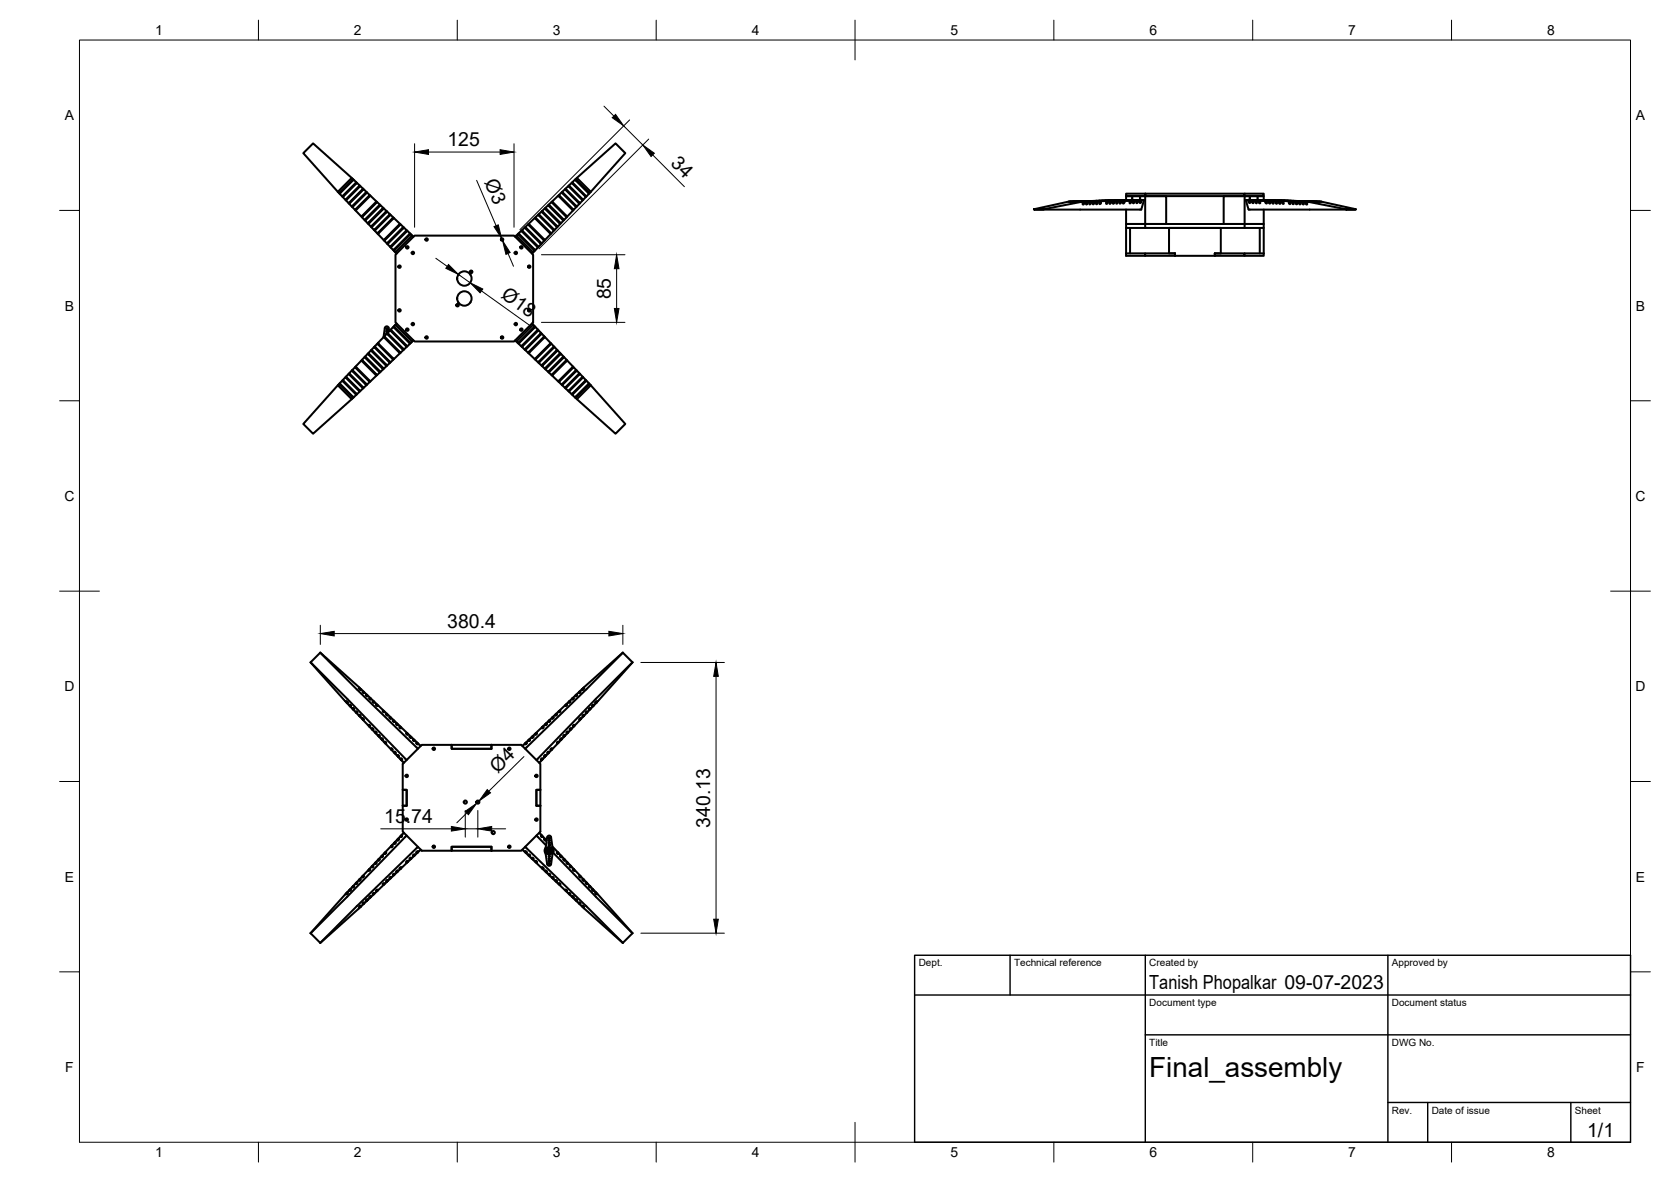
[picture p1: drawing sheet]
<svg xmlns="http://www.w3.org/2000/svg" width="420mm" height="297mm" viewBox="0 0 420 297" stroke-linecap="round" stroke-linejoin="round" font-family="sans-serif">
<!-- layer: Visible -->
<g fill="none" stroke="#000" stroke-width=".51">
<path d="M85.4 48.7l3.5-3.5 .7 .6-3.6 3.6zM85.4 48.3l.2 .2M86.2 49.5l3.5-3.5 .7 .6-3.6 3.6zM86.2 49.2l.2 .1M87 50l.2 .2M87.8 51.2l3.6-3.6 .7 .6-3.6 3.7zM87.8 50.8l.2 .2M88.4 44.7l.4 .3-3.6 3.5-.3-.3zM88.4 44.7l-9.7-8.7-2.4 2.5 8.6 9.7M88.6 45.2l.1 .2M88.6 52.1l3.7-3.7 .7 .6-3.7 3.7zM88.6 51.7l.2 .2"/>
<path d="M89.4 46l.2 .2M89.4 52.9l3.7-3.7 1.6 1.4-3.8 3.8zM89.5 52.5l.1 .2M90.2 46.8l.2 .2M90.6 46.8l.7 .6-3.6 3.7-.7-.7zM91 54.6l3.8-3.8 .7 .6-3.8 3.9zM91.1 54.2l.1 .2M91.1 47.6l.1 .2M91.9 55.1l.1 .1M91.9 48.4l.2 .2M92.7 55.9l.1 .2M92.8 49.2l.1 .2"/>
<path d="M93.5 56.8l.1 .1M94.2 58l4-4 .7 .6-4 4.1zM94.3 57.6l.1 .1M94.5 50.8l.1 .2M95 58.8l4-4 1.6 1.4-4.1 4.1zM95.1 58.4l.1 .2M95.3 51.6l.2 .2M95.7 51.6l.7 .6-3.9 3.9-.7-.7zM96.1 52.4l.2 .2M96.5 52.4l.7 .6-3.9 4-.7-.7zM97 53.2l.2 .2M97.3 53.2l.7 .6-3.9 4-.7-.7z"/>
<path d="M97.8 54l.2 .2M98.7 54.8l.1 .2M100.4 56.5l.1 .1M101.2 57.3l.2 .1M102 58.1l.2 .1M102.9 58.9l.2 .1M103.7 59.2l.2 .3M129.8 59.2l-.3 .3M130.4 58.7l.7-.7 4.2 4.2-.7 .7zM130.6 58.9l-.2 .1M131.2 57.9l.7-.7 4.2 4.1-.7 .7zM131.4 58.1l-.1 .1"/>
<path d="M132.1 57.1l.7-.7 4.1 4.1-.7 .7zM132.3 57.3l-.2 .1M132.9 56.2l1.6-1.4 4 4-1.5 1.5zM133.1 56.5l-.1 .1M134.6 54.6l.7-.6 4 4-.7 .7zM134.8 54.8l-.1 .2M135.4 53.8l.7-.6 4 3.9-.7 .7zM135.7 54l-.2 .2M136.3 53l.7-.6 3.9 3.9-.7 .7zM136.5 53.2l-.2 .2M137.1 52.2l.7-.6 3.9 3.8-.7 .7zM137.4 52.4l-.2 .2"/>
<path d="M138 51.4l.7-.6 3.8 3.8-.7 .7zM138.2 51.6l-.2 .2M138.4 58.4l-.1 .2M138.8 50.6l1.6-1.4 3.7 3.7-1.5 1.5zM139 50.8l-.1 .2M139.2 57.6l-.1 .1M140 56.8l-.1 .1M140.5 49l.7-.6 3.7 3.7-.7 .6zM140.7 49.2l-.1 .2M140.8 55.9l-.1 .2M141.4 48.2l.6-.6 3.7 3.6-.7 .7zM141.6 48.4l-.2 .2"/>
<path d="M141.6 55.1l-.1 .1M142.2 47.4l.7-.6 3.6 3.6-.7 .7zM142.4 47.6l-.2 .2M142.4 54.2l-.1 .2M143 46.6l.7-.6 3.6 3.5-.7 .7zM143.3 46.8l-.2 .2M143.9 45.8l.7-.6 3.5 3.5-.7 .7zM144 52.5l-.1 .2M144.1 46l-.2 .2M144.7 45l.4-.3 3.4 3.5-.2 .3zM144.8 51.7l-.1 .2M144.9 45.2l-.1 .2"/>
<path d="M145.1 44.7l9.7-8.7 2.4 2.5-8.7 9.7M145.6 50.8l-.1 .2M146.5 50l-.2 .2M147.3 49.2l-.2 .1M148.1 48.3l-.2 .2M268.6 50.7l-8.6 1.9 2.4 .1-2.4-.1M272.1 50.7l-9.7 1.9M272.5 50.7h-3.9M273.3 50.6l-.7 .1M274.2 50.6h-.7M275 50.6h-.7M275.8 50.6h-.7"/>
<path d="M276.7 50.6h-.7M277.1 50.4h4v.5l-.4 .2 .2-.7-4.6 .1h3.9v.5l-.2 .2-.2-.2 .3-.5h-4.6h3.9l-.1 .5-.2 .2-.1-.2 .2-.5h-4.5h3.8v.5l-.3 .3-.1-.3 .3-.5-5.3 .1h3.7v.5l-.3 .2-.1-.3 .3-.4h-4.4h3.7l-.1 .5-.2 .2-.1-.2 .2-.5h-4.3h3.6v.5l-.3 .2-.1-.2 .3-.5h-4.3h3.6v.5l-.3 .3-.1-.3 .3-.5h-4.3h3.6l-.1 .6-.3 .2 .2-.8-4.2 .1h3.5v.5l-.3 .2 .2-.7h-3.9M277.1 50.4h.1M277.9 50.4h4v.5l-.4 .2 .2-.7h-4.6M277.9 50.4h.1M278.4 50.5l-1.6 .1M279.2 50.5h-.7M280.1 50.5h-.7M280.3 50.3h4.1v.5l-.2 .3-.2-.1 .3-.6h-5.6h4v.6l-.3 .1-.1-.2 .3-.5h-4.7M280.3 50.3v.1M280.9 50.4l-.7 .1M281.1 50.3h4.2v.4l-.3 .4-.1-.3 .2-.5h-4.8"/>
<path d="M281.1 50.3h.1M281.7 50.4h-.6M281.9 50.3h4.2v.5l-.2 .2h-.2l.3-.7h-4.9M281.9 50.3h.1M282.6 50.4h-.7M282.7 50.3h4.3v.5l-.2 .2-.2-.1 .2-.6h-4.9M282.7 50.3h.4M282.7 50.3h.1M283.1 50.3h4.3h-.4M283.1 57.3v7h4.9v-.6M283.1 57.3h4.9M284.1 57.3v6.4"/>
<path d="M284.3 50.4h-1.6M284.4 50.3h.7M284.6 49.6v.4M285.3 50.3h.7M286.1 50.3h.7M286.6 49.6l.1 .2-.1 .2M287.4 50.3h.3l-.7 2.4h-24.6M288 56.3h24.9v1h-24.9zM288 56.3h-4.9v1M288 49.3h-4.9v1M288 49.3v7h-4.9v-3.6M288 49.3h5.2v7h-5.2"/>
<path d="M288 48.7h24.9v.6h-24.9zM288 48.7h-4.9v.6h4.9M312.9 48.7h4.9v.6h-10.1v7h10.1v1h-4.9M313.5 50.3h-.3l.7 2.4h24.6M313.9 50.3h-.4h4.3M314.1 50.3h.7M314.3 49.6l-.1 .2 .1 .2M314.9 50.3h.7M315.8 50.3h.7M316.3 49.6v.4M316.6 50.4h1.6M316.8 57.3v6.4"/>
<path d="M317.8 50.3v-1h-4.9v7h4.9v-3.6M317.8 57.3v6.4M317.8 50.3h.4h-4.3v.5l.2 .2 .2-.1-.2-.6h4.9M318.3 50.4h.7M319 50.3h-4.2v.5l.2 .2h.2l-.3-.7h4.9h-4.2l.1 .6 .2 .2 .1-.3-.2-.5h4.8h-4.1v.5l.2 .3 .2-.2-.3-.5h5.6h-4v.6l.3 .1 .1-.2-.3-.5h4.7h-4v.5l.3 .3 .1-.3-.2-.5h4.6h-4l.1 .6 .3 .2 .1-.3-.3-.5 4.6 .1h-3.9v.5l.3 .2 .1-.2-.3-.5h4.6h-3.9l.1 .5 .3 .2v-.2l-.2-.5h4.5h-3.8v.5l.3 .3 .1-.3-.3-.5 5.3 .1h-3.7v.5l.3 .2 .1-.3-.3-.4h4.4h-3.7l.1 .5 .2 .2 .1-.2-.2-.5h4.3h-3.6v.5l.3 .2 .1-.2-.3-.5h4.3h-3.6v.5l.3 .3 .1-.3-.3-.5h4.3h-3.6l.1 .6 .3 .2-.2-.8 4.2 .1h-3.5v.5l.3 .2-.2-.7h3.9M319.2 50.4h.6M320 50.4l.7 .1M320.8 50.5h.7M321.7 50.5h.7M322.5 50.5l1.6 .1M324.2 50.6h.7M325.1 50.6h.7"/>
<path d="M325.9 50.6h.7M326.7 50.6h.7M327.6 50.6l.7 .1M328.4 50.7h3.9M328.8 50.7l9.7 1.9M332.3 50.7l8.6 1.9M338.5 52.6h2.4zM96.6 60.5l4.1-4.1 .7 .7-4.1 4.1zM96.7 60.1l.1 .2M97.4 61.3l4.2-4.1 .7 .7-4.2 4.1zM97.5 61l.1 .1M98.2 62.2l4.2-4.2 .7 .7-4.2 4.2z"/>
<path d="M98.3 61.8l.1 .2M99.1 62.7l.2 .1M99.4 63.4l4.3-4.2-.4-.4-4.3 4.2 .7 .7M99.4 64l4.8-4.8h25l4.8 4.8v17l-4.8 4.8h-25l-4.8-4.8zM114.8 76.8v.1M115.2 76.4l-.4 .1M115.2 75.9l.1 .2M115.2 76.5l-.4 .1M115.3 68.9l-.1 .2M118.2 68.9l.1 .2M118.3 75.9l-.1 .2M118.7 68.1v.1"/>
<path d="M118.7 68.5l-.4 .1M118.7 68.4l-.4 .1M134.1 63.4l-4.3-4.2 .4-.4 4.3 4.2-.7 .7M134.4 62.7l-.2 .1M135.2 61.8l-.2 .2M136 61l-.2 .1M136.8 60.1l-.1 .2M283.1 63.7h12.3M288 64.3h7.4M295.4 63.7h-1.5v-6.4h13.1v6.4h-1.5M295.4 63.7v.6M305.5 63.7h7.4v.6h-7.4z"/>
<path d="M305.5 63.7v.6h-10.1M312.9 63.7h4.9M317.8 63.7v.6h-4.9M84.9 96.8l-8.6 9.7 2.4 2.5 9.7-8.7M85.2 96.5l3.6 3.5-.4 .3-3.5-3.5zM85.6 96.5l-.2 .2M86 95.7l3.6 3.5-.7 .7-3.5-3.6zM86.4 95.7l-.2 .1M86.8 94.8l3.6 3.6-.7 .7-3.5-3.6zM87.2 94.9l-.2 .1M87.7 94l3.6 3.6-.7 .7-3.6-3.6zM88 94l-.2 .2"/>
<path d="M88.5 93.1l3.6 3.7-.7 .7-3.6-3.7zM88.7 99.7l-.1 .1M88.8 93.2l-.2 .1M89.3 92.3l3.7 3.7-.7 .7-3.7-3.7zM89.6 98.9l-.2 .1M89.6 92.3l-.1 .2M90.4 98.1l-.2 .1M90.9 90.6l3.8 3.8-1.6 1.4-3.7-3.7zM91.2 90.6l-.1 .2M91.2 97.3l-.1 .1M91.7 89.8l3.8 3.8-.7 .6-3.8-3.8zM92 89.8l-.1 .1"/>
<path d="M92.1 96.5l-.2 .1M92.5 88.9l3.9 3.9-.7 .6-3.9-3.8zM92.8 88.9l-.1 .2M92.9 95.7l-.1 .1M93.3 88.1l3.9 3.9-.7 .6-3.9-3.9zM93.6 88.1l-.1 .2M94.1 87.2l3.9 4-.7 .6-3.9-3.9zM94.4 87.3l-.1 .1M94.6 94.1l-.1 .1M94.9 86.4l4 4-.7 .6-4-3.9zM95.2 86.4l-.1 .2M95.5 93.2l-.2 .2"/>
<path d="M96.3 92.4l-.2 .2M96.5 84.7l4.1 4.1-1.6 1.4-4-4zM96.8 82.5l-.4 2.2M96.8 84.7l-.1 .2M97.2 91.6l-.2 .2M97.3 83.8l4.1 4.2-.7 .6-4.1-4.1zM97.4 83.9l-.2-.2v.3M97.6 83.9l-.1 .2M97.7 82.5l.2 .8M97.7 82.4a.5 .5 0 0 0-.4-.4 .5 .5 0 0 0-.5 .4M98 90.8l-.2 .2M98.1 83l4.2 4.2-.7 .6-4.2-4.1z"/>
<path d="M98.4 83l-.1 .2M98.8 90l-.1 .2M98.9 82.2l4.2 4.2-.7 .6-4.2-4.2zM99.3 82.2l-.2 .2M99.7 81.3l-.7 .7 4.3 4.2 .4-.4-4.3-4.2M100.5 88.4l-.1 .2M101.4 87.6l-.2 .2M102.2 86.8l-.2 .2M103.1 86l-.2 .2M103.9 85.5l-.2 .3M129.5 85.5l.3 .3M130.4 86.4l4.2-4.2 .7 .6-4.2 4.2z"/>
<path d="M130.4 86l.2 .2M131.2 87.2l4.2-4.2 .7 .7-4.2 4.1zM131.3 86.8l.1 .2M132.1 88l4.1-4.2 .7 .7-4.1 4.1zM132.1 87.6l.2 .2M132.9 88.8l4.1-4.1 1.5 1.5-4 4zM133 88.4l.1 .2M133.8 81.3l.7 .7-4.3 4.2-.4-.4 4.3-4.2M134.2 82.2l.2 .2M134.7 90l.1 .2M135 83l.2 .2M135.4 91.2l4-4 .7 .7-4 3.9z"/>
<path d="M135.5 90.8l.2 .2M135.8 83.9l.2 .2M136.3 92l3.9-3.9 .7 .6-3.9 3.9zM136.3 91.6l.2 .2M136.7 84.7l.1 .2M137.2 92.4l.2 .2M138 93.6l3.8-3.8 .7 .6-3.8 3.8zM138 93.2l.2 .2M138.3 86.4l.1 .2M138.6 86.4l.7 .7-4 3.9-.7-.6zM138.8 94.4l3.8-3.8 1.5 1.5-3.7 3.7zM138.9 94.1l.1 .1"/>
<path d="M139.1 87.3l.1 .1M139.9 88.1l.1 .2M140.5 96l3.7-3.7 .7 .7-3.7 3.7zM140.6 95.7l.1 .1M140.7 88.9l.1 .2M141 88.9l.7 .7-3.9 3.8-.7-.6zM141.4 96.8l3.6-3.7 .7 .7-3.7 3.7zM141.4 96.5l.2 .1M141.5 89.8l.1 .1M142.2 97.3l.2 .1M142.3 90.6l.1 .2M143 98.4l3.6-3.6 .7 .7-3.6 3.6z"/>
<path d="M143.1 98.1l.2 .1M143.9 92.3l.1 .2M143.9 99.2l3.5-3.5 .7 .6-3.5 3.6zM143.9 98.9l.2 .1M144.7 93.2l.1 .1M144.8 99.7l.1 .1M145.5 94l.1 .2M145.8 94l.7 .7-3.6 3.6-.7-.7zM146.3 94.9l.2 .1M147.1 95.7l.2 .1M147.9 96.5l.2 .2M148.5 96.8l8.7 9.7-2.4 2.5-9.7-8.7"/>
<path d="M144.7 100l3.6-3.5 .2 .3-3.4 3.5zM78.1 166.4l9.2 9.2 14.9 15.4M80.5 164l9.2 9.2 15.4 15M80.5 164l-2.4 2.5 9 10M80.5 164l10.1 9M87.2 176.7l.7 .6M87.2 176.3l-.1 .2 .1-.2 .3 .3-.3 .1M87.4 176.5l-.2 .2M88 177.5l.7 .7M88.1 177.2l-.2 .1 .1-.2 .3 .4h-.3M88.2 177.3l-.2 .2M88.8 178.3l.7 .7"/>
<path d="M88.9 178l-.2 .2 .1-.3 .3 .4h-.3M89 178.1l-.2 .2M89.6 179.2l.7 .7M89.7 178.8l-.2 .2 .1-.2 .3 .4h-.3M89.8 179l-.2 .2M90.4 173.2l.2-.2-.3 .1 .4 .3v-.3l-.2 .2M90.5 179.7l-.2 .2 .1-.3 .3 .4h-.3M90.6 179.8l-.2 .2M90.7 173.1l.7 .7M91.2 174l.2-.2-.2 .1 .4 .3v-.3l-.2 .2M91.6 173.9l.7 .7M92.1 174.8l.2-.2h-.3l.3 .4 .1-.3-.2 .2"/>
<path d="M92.4 174.7l.7 .7M92.9 175.6l.2-.2h-.2l.3 .4 .1-.3-.2 .2M93.3 175.5l.7 .7M93.7 176.4l.3-.2h-.3l.3 .4 .1-.3-.2 .2M94.1 176.3l.7 .7M94.6 177.2l.2-.2-.2 .1 .3 .3 .1-.2-.3 .1M95 177.2l1.5 1.4M96.3 178.8l.2-.2-.3 .1 .4 .3v-.2l-.2 .2M96.6 178.8l.7 .6M97.1 179.6l.2-.2-.2 .1 .4 .3v-.2l-.2 .2M97.5 179.6l.7 .6M139.6 179.6l.2 .2"/>
<path d="M139.6 179.6l-.6 .6M139.8 179.4l.3 .1-.2 .2-.2 .1-.1-.2M139.8 179.4l.2 .2M140.5 178.8l.2 .2M140.5 178.8l-.7 .6M140.7 178.6l.2 .1-.2 .3h-.2v-.2M140.7 178.6l.1 .2M142.2 177.2l.2 .1M142.2 177.2l-1.5 1.4M142.3 177h.3l-.2 .3-.2 .1v-.2M142.3 177l.2 .2M143 176.3l.2 .2"/>
<path d="M143 176.3l-.7 .7M143.2 176.2h.2l-.1 .3-.3 .1v-.3M143.2 176.2l.2 .2M143.9 175.5l.2 .2M143.9 175.5l-.7 .7M144 175.4h.3l-.1 .3-.3 .1v-.3M144 175.4l.2 .2M144.7 174.7l.2 .2M144.7 174.7l-.7 .7M144.9 174.6h.2l-.1 .3-.3 .1v-.3M144.9 174.6l.2 .2M145.6 173.9l.2 .2"/>
<path d="M145.6 173.9l-.7 .7M145.7 173.8h.3l-.1 .3-.3 .1v-.3M145.7 173.8l.2 .2M146.4 173.1l.2 .2M146.4 173.1l-.7 .7M146.5 179.8l.2 .2M146.6 173h.2l-.2 .3-.2 .1v-.3M146.6 173l.1 .2M146.7 179.7l.2 .2M146.9 179.9l-.1-.3-.2 .2-.1 .2h.2M147.3 179l.2 .2M147.5 178.8l.2 .2"/>
<path d="M147.5 179.2l-.6 .7M147.7 179l-.1-.2-.2 .1-.1 .3h.2M148.1 178.1l.2 .2M148.3 178l.2 .2M148.3 178.3l-.6 .7M148.5 178.2l-.1-.3-.2 .1-.1 .3h.2M148.9 177.3l.2 .2M149.1 177.2l.2 .1M149.1 177.5l-.6 .7M149.3 177.3l-.1-.2-.2 .1-.1 .3h.2M149.7 176.5l.2 .2M149.9 176.3l.2 .2"/>
<path d="M149.9 176.7l-.6 .6M150.1 176.5l-.1-.3-.3 .3v.1l.2 .1M156.6 164l2.4 2.4M156.6 164l-10 9M156.6 164l-9.2 9.2-15.3 15M159 166.4v.1M159 166.4l-9.2 9.2-14.9 15.4M159 166.5l-8.9 10M90.4 180l.7 .7M91.2 180.9l1.5 1.5M91.3 180.5l-.2 .2 .1-.2 .3 .4h-.3M91.4 180.7l-.2 .2"/>
<path d="M92.8 182.6l.7 .6M92.9 182.2l-.2 .2 .1-.3 .3 .4-.3 .1M93 182.4l-.2 .2M93.6 183.4l.7 .7M93.7 183.1l-.2 .1 .1-.2 .3 .4h-.3M93.8 183.2l-.2 .2M94.4 184.3l.7 .6M94.5 183.9l-.2 .2 .1-.3 .3 .4-.3 .1M94.6 184.1l-.2 .2M95.2 185.1l.7 .7M95.3 184.7l-.2 .2 .1-.2 .3 .4h-.3M95.4 184.9l-.2 .2"/>
<path d="M96 185.9l.7 .7M96.1 185.6l-.2 .2 .1-.3 .3 .4h-.3M96.2 185.7l-.2 .2M96.8 186.8l1.5 1.5M96.9 186.4l-.2 .2 .1-.2 .3 .4h-.3M97 186.6l-.2 .2M98 180.4l.2-.2-.3 .1 .3 .3 .1-.2-.2 .2M98.3 180.4l.7 .6M98.4 188.5l.7 .7M98.5 188.1l-.2 .2 .1-.2 .3 .4h-.3M98.7 188.3l-.3 .2M98.8 181.2l.2-.2h-.2l.3 .4 .1-.2-.2 .2"/>
<path d="M99.2 181.2l.7 .6M99.3 189.3l.6 .7M99.3 188.9l-.2 .3 .1-.3 .3 .4h-.2M99.5 189.1l-.2 .2M99.7 182l.2-.2h-.3l.3 .4 .1-.2-.2 .2M100 182l.7 .6M100.1 190.2l.6 .6M100.1 189.8l-.2 .2 .1-.3 .3 .4-.2 .1M100.3 190l-.2 .2M100.5 182.8l.2-.2-.3 .1 .4 .3 .1-.2-.3 .2M100.9 191l.6 .7M100.9 182.8l1.5 1.4"/>
<path d="M100.9 190.6l-.2 .2 .1-.2 .3 .4h-.2M101.1 190.8l-.2 .2M101.3 198.5h1v4h-1zM102.2 184.4l.2-.2-.3 .1 .4 .3 .1-.2-.3 .2M102.6 184.4l.6 .6M103 185.2l.2-.2-.2 .1 .4 .3v-.2l-.2 .2M103.4 185.2l.7 .6M103.9 186l.2-.2-.3 .2 .4 .3v-.3l-.2 .2M104.2 186l.7 .6M104.7 186.8l.2-.2-.2 .2 .4 .3v-.3l-.2 .2M105.1 186.8l.7 .7M113.6 187.2h10v1h-10z"/>
<path d="M123.6 187.2h7.5l4.8 4.8v6.5h-1v4h1M123.6 187.2v1h-10v-1h-7.5l-4.8 4.8v6.5h1v4h-1M132 186.8l.2 .2M132 186.8l-.6 .7M132.2 186.6l.3 .1-.2 .3-.2 .1-.1-.3M132.2 186.6l.2 .2M132.9 186l.2 .2M132.9 186l-.7 .6M133.1 185.8l.2 .1-.1 .2-.3 .2v-.3M133.1 185.8l.2 .2M133.7 185.2l.2 .2M133.7 185.2l-.6 .6"/>
<path d="M133.9 185l.3 .1-.2 .2-.2 .1-.1-.2M133.9 185l.2 .2M134.6 184.4l.2 .2M134.6 184.4l-.7 .6M134.7 184.2l.3 .1-.1 .2-.3 .1v-.2M134.7 184.2l.2 .2M134.9 198.5h1v4h-1zM136.1 190.8l.2 .2M136.2 190.6l.2 .2M136.3 182.8l.2 .2M136.3 191l-.7 .7M136.3 182.8l-1.6 1.4"/>
<path d="M136.4 182.6h.3v.2l-.4 .2v-.2M136.4 190.8v-.2l-.3 .2-.1 .2h.3M136.4 182.6l.2 .2M136.9 190l.2 .2M137 189.8l.2 .2M137.1 190.2l-.7 .6M137.1 182l.2 .2M137.1 182l-.7 .6M137.2 190v-.3l-.3 .2-.1 .2 .3 .1M137.3 181.8h.2v.2l-.4 .2v-.2M137.3 181.8l.2 .2M137.7 189.1l.2 .2"/>
<path d="M137.8 188.9l.2 .3M137.9 189.3l-.7 .7M138 181.2l.2 .2M138 181.2l-.7 .6M138 189.2v-.3l-.3 .1-.1 .3h.3M138.1 181h.3l-.2 .3-.2 .1v-.2M138.1 181l.2 .2M138.5 188.3l.2 .2M138.6 188.1l.2 .2M138.7 188.5l-.7 .7M138.8 180.4l.2 .2M138.8 180.4l-.7 .6"/>
<path d="M138.8 188.3v-.2l-.3 .1-.1 .3h.3M139 180.2l.2 .1-.1 .2-.3 .1v-.2M139 180.2l.2 .2M140.1 186.6l.2 .2M140.2 186.4l.2 .2M140.3 186.8l-1.5 1.5M140.4 186.6v-.2h-.1l-.3 .4h.3M140.9 185.7l.2 .2M141 185.6l.2 .2M141.1 185.9l-.7 .7M141.2 185.8v-.2h-.1l-.3 .3h.3M141.7 184.9l.2 .2"/>
<path d="M141.8 184.7l.2 .2M141.9 185.1l-.7 .7M142 184.9v-.2l-.3 .1-.1 .3h.3M142.5 184.1l.2 .2M142.6 183.9l.3 .2M142.7 184.3l-.7 .6M142.9 184.1l-.1-.3-.3 .2-.1 .2 .3 .1M143.3 183.2l.2 .2M143.4 183.1l.3 .1M143.5 183.4l-.6 .7M143.7 183.2l-.1-.2h-.2l-.2 .4h.3M144.1 182.4l.2 .2"/>
<path d="M144.3 182.2l.1 .2M144.3 182.6l-.6 .6M144.4 182.4v-.3l-.3 .2-.1 .2 .3 .1M145.7 180.7l.2 .2M145.9 180.5l.1 .2M145.9 180.9l-1.5 1.5M146 180.7v-.2l-.3 .1-.1 .3h.3M146.7 180l-.7 .7M92.7 218.6l.2 .2M92.7 218.6l-1.5 1.5M92.8 218.4h.3l-.1 .2-.3 .2v-.2M92.8 218.4l.2 .2"/>
<path d="M93.5 217.7l.2 .2M93.5 217.7l-.7 .7M93.6 217.6h.3l-.2 .3-.2 .1v-.3M93.6 217.6l.2 .2M94.3 216.9l.2 .2M94.3 216.9l-.7 .7M94.4 216.7l.3 .1-.1 .2-.3 .1v-.2M94.4 216.7l.2 .2M95.1 216l.2 .2M95.1 216l-.7 .7M95.2 215.9h.3l-.1 .2-.3 .2v-.3M95.2 215.9l.2 .2"/>
<path d="M95.9 215.2l.2 .2M95.9 215.2l-.7 .7M96 215l.3 .1-.2 .3h-.2v-.2M96 215l.2 .3M96.7 214.3l.2 .3M96.7 214.3l-.7 .7M96.8 214.2h.3l-.2 .4h-.2v-.3M96.8 214.2l.2 .2M98.3 212.7l.2 .2M98.3 212.7l-1.5 1.5M98.4 212.5h.3l-.1 .3-.2 .1-.1-.2M98.4 212.5l.3 .2"/>
<path d="M98.8 219.8l.2 .2M99 219.6l.2 .2M99 220l-.7 .6M99.1 211.8l.2 .2M99.1 211.8l-.7 .7M99.2 219.8l-.1-.3-.2 .1-.1 .3 .2 .1M99.3 211.7h.2l-.1 .2-.3 .2v-.3M99.3 211.7l.2 .2M99.7 219l.2 .2M99.8 218.8l.2 .2M99.9 219.2l-.7 .6M99.9 211l.2 .2"/>
<path d="M99.9 211l-.6 .7M100 219v-.3l-.4 .3v.1l.3 .1M100.1 210.8h.2l-.1 .3-.3 .1v-.2M100.1 210.8l.2 .2M100.5 218.2l.2 .2M100.6 218l.3 .2M100.7 210.1l.2 .2M100.7 210.1l-.6 .7M100.7 218.4l-.7 .6M100.9 218.2l-.1-.3-.3 .3v.1l.2 .1M100.9 210h.2l-.1 .2-.2 .2-.1-.3M100.9 210l.2 .2"/>
<path d="M101.3 202.5v6.5l4.8 4.8h7.5v-1h10v1M101.5 209.3l-.6 .7M102.2 216.5l.2 .3M102.2 210l-14.9 15.3-9.2 9.2M102.3 216.4l.3 .2M102.4 216.8l-1.5 1.4M102.6 216.6l-.1-.3-.2 .2-.2 .2 .3 .1M103 215.7l.2 .2M103.2 215.6l.2 .2M103.2 215.9l-.6 .7M103.4 215.8v-.3l-.3 .2-.1 .2h.2M103.9 214.9l.2 .2"/>
<path d="M104 214.8l.2 .2M104.1 215.1l-.7 .7M104.2 215v-.3l-.2 .1-.2 .3h.3M104.7 214.1l.2 .2M104.9 214l.2 .2M104.9 214.3l-.7 .7M105.1 212.8l-15.4 14.9-9.2 9.2M105.1 214.2v-.3l-.3 .1-.1 .3h.2M105.8 213.5l-.7 .7M113.6 212.8h10v1h-10zM131.4 213.5l.6 .7M132.1 212.8l15.3 14.9 9.2 9.2"/>
<path d="M132.2 214.3l.7 .7M132.2 214l-.2 .2 .1-.3 .4 .3-.3 .1 .2-.2M133.1 215.1l.6 .7M133.1 214.8l-.2 .2v-.3l.4 .3-.2 .1 .2-.2M133.9 215.9l.7 .7M133.9 215.6l-.2 .2 .1-.3 .4 .3-.3 .1 .2-.2M134.7 216.8l1.6 1.4M134.8 216.4l-.2 .2v-.3l.4 .3-.3 .2 .2-.3M134.9 210l2.4 2.4M135.6 209.3l.7 .7M135.9 202.5v6.5l-4.8 4.8h-7.5M136.3 210h-.3l.3 .4 .1-.3-.2 .2"/>
<path d="M136.3 210l-.2 .2M136.4 210.1l.7 .7M136.4 218.4l.7 .6M136.5 218l-.2 .2v-.3l.4 .4-.3 .1 .2-.2M137.1 210.8h-.3l.3 .4 .1-.2-.2 .2M137.1 210.8l-.2 .2M137.2 211l.3 .2M137.3 219.2l.7 .6M137.3 218.8l-.2 .2 .1-.3 .3 .4-.2 .1 .2-.2M137.6 217.2l-.7-3.6 .3-.6 .4-2.6a.49 .49 0 0 1 .5-.4 .49 .49 0 0 1 .5 .4l.3 2.6 .3 .6-.6 3.6M137.6 217.2a.5 .5 0 0 0 .5 .4 .5 .5 0 0 0 .5-.4M137.9 211.9h.1"/>
<path d="M138 211.8l.1 .1M138.1 220l.7 .6M138.2 219.6l-.2 .2 .1-.3 .3 .4-.3 .1 .2-.2M138.9 212.7l1.4 1.5M139.1 214.3l19.9 20.2M140.3 214.2h-.3l.4 .4v-.3l-.2 .3M140.3 214.2l-.2 .2M140.4 214.3l.7 .7M141.1 215l-.3 .1 .3 .3 .1-.2-.2 .2M141.1 215l-.2 .3M141.2 215.2l.7 .7M141.9 215.9h-.3l.3 .4 .1-.3-.2 .2"/>
<path d="M141.9 215.9l-.2 .2M142 216l.7 .7M142.7 216.7l-.3 .1 .3 .3 .2-.2-.3 .2M142.7 216.7l-.2 .2M142.9 216.9l.6 .7M143.5 217.6h-.3l.3 .4 .2-.3-.3 .2M143.5 217.6l-.2 .2M143.7 217.7l.6 .7M144.3 218.4h-.3l.3 .4 .1-.2-.1 .2M144.3 218.4l-.2 .2M144.4 218.6l1.5 1.5M87.1 224.5l.1 .2"/>
<path d="M87.1 224.5l-9 10M87.2 224.3h.3l-.1 .2-.3 .2v-.2M87.2 224.3l.2 .2M87.9 223.6l.2 .2M87.9 223.6l-.7 .7M88 223.5h.3l-.2 .3-.2 .1v-.3M88 223.5l.2 .2M88.7 222.8l.2 .2M88.7 222.8l-.7 .7M88.8 222.6h.3l-.2 .3-.2 .1v-.2M88.8 222.6l.2 .2M89.5 221.9l.2 .3"/>
<path d="M89.5 221.9l-.7 .7M89.6 221.8h.3l-.1 .2-.3 .2v-.3M89.6 221.8l.2 .2M90.3 221.1l.2 .2M90.3 221.1l-.7 .7M90.4 227.8l.2 .2M90.4 220.9l.3 .1-.1 .2-.3 .1v-.2M90.4 220.9l.2 .2M90.5 227.6l.2 .2M90.6 228l-10.1 9-2.4-2.5M90.7 227.8v-.2h-.2l-.2 .4h.3M91.1 220.3l.2 .2"/>
<path d="M91.1 220.3l-.7 .6M91.2 220.1h.3l-.1 .2-.3 .2v-.2M91.2 220.1l.2 .2M91.2 227l.2 .2M91.4 226.8l.2 .2M91.4 227.2l-.7 .6M91.6 227v-.2l-.3 .1-.1 .2 .2 .1M92.1 226.2l.2 .2M92.2 226l.2 .2M92.3 226.4l-.7 .6M92.4 226.2v-.2l-.3 .1-.1 .2 .3 .1M92.9 225.4l.2 .2"/>
<path d="M93.1 225.2l.2 .2M93.1 225.6l-.7 .6M93.3 225.4v-.2l-.3 .1-.1 .3h.2M93.7 224.6l.3 .2M93.9 224.4l.2 .2M94 224.8l-.7 .6M94.1 224.6v-.2h-.2l-.2 .4h.3M94.6 223.8l.2 .2M94.7 223.6l.3 .2M94.8 224l-.7 .6M95 223.8l-.1-.2h-.2l-.1 .4h.2M96.3 222.2l.2 .2"/>
<path d="M96.4 222l.2 .2M96.5 222.4l-1.5 1.4M96.6 222.2v-.2h-.2l-.2 .3 .3 .1M97.1 221.4l.2 .2M97.3 221.2l.2 .2M97.3 221.6l-.7 .6M97.5 221.4v-.2l-.3 .1-.1 .2 .2 .1M98 220.6l.2 .2M98.1 220.4l.2 .2M98.2 220.8l-.7 .6M98.3 220.6v-.2h-.2l-.2 .3 .3 .1M139 220.8l.6 .6"/>
<path d="M139 220.4l-.2 .2 .1-.2 .3 .3-.2 .1 .2-.2M139.8 221.6l.7 .6M139.8 221.2l-.2 .2 .1-.2 .4 .3-.3 .1 .2-.2M140.7 222.4l1.5 1.4M140.7 222l-.2 .2v-.2l.4 .3-.2 .1 .1-.2M142.3 224l.7 .6M142.4 223.6l-.2 .2v-.2l.4 .2-.3 .2 .2-.2M143.2 224.8l.7 .6M143.2 224.4l-.2 .2 .1-.2 .3 .4h-.2l.2-.2M144 225.6l.7 .6M144.1 225.2l-.2 .2 .1-.2 .3 .4h-.3l.2-.2M144.9 226.4l.7 .6"/>
<path d="M144.9 226l-.2 .2 .1-.2 .3 .3-.2 .1 .2-.2M145.7 227.2l.7 .6M145.8 226.8l-.2 .2v-.2l.4 .3-.3 .1 .2-.2M145.9 220.1h-.3l.3 .4 .1-.2-.1 .2M145.9 220.1l-.2 .2M146 220.3l.7 .6M146.6 228l10 9 2.4-2.5M146.6 227.6l-.2 .2v-.2l.4 .2-.2 .2 .1-.2M146.7 220.9l-.2 .1 .2 .3 .2-.2-.2 .2M146.7 220.9l-.2 .2M146.9 221.1l.6 .7M147.5 221.8h-.2l.2 .4 .2-.3-.2 .3"/>
<path d="M147.5 221.8l-.2 .2M147.7 221.9l.6 .7M148.3 222.6h-.2l.3 .4 .1-.2-.2 .2M148.3 222.6l-.2 .2M148.5 222.8l.6 .7M149.1 223.5h-.2l.3 .4 .1-.3-.2 .2M149.1 223.5l-.2 .2M149.3 223.6l.6 .7M149.9 224.3h-.2l.2 .4 .2-.2-.2 .2M149.9 224.3l-.2 .2M150.1 224.5l8.9 10"/>
<circle cx="100.4" cy="78" r=".31"/>
<circle cx="100.4" cy="67" r=".31"/>
<circle cx="102.4" cy="62.2" r=".31"/>
<circle cx="103.8" cy="63.6" r=".31"/>
<circle cx="107.3" cy="60.2" r=".31"/>
<circle cx="115.1" cy="76.7" r=".31"/>
<circle cx="116.8" cy="75" r="1.81"/>
<circle cx="116.8" cy="70" r="1.81"/>
<circle cx="118.5" cy="68.3" r=".31"/>
<circle cx="126.2" cy="60.2" r=".31"/>
<circle cx="129.7" cy="63.6" r=".31"/>
<circle cx="131.1" cy="62.2" r=".31"/>
<circle cx="133.1" cy="78" r=".31"/>
<circle cx="133.1" cy="67" r=".31"/>
<circle cx="97.3" cy="82.6" r=".16"/>
<circle cx="97.3" cy="83.2" r=".16"/>
<circle cx="102.4" cy="82.8" r=".31"/>
<circle cx="103.8" cy="81.4" r=".31"/>
<circle cx="107.3" cy="84.8" r=".31"/>
<circle cx="126.2" cy="84.8" r=".31"/>
<circle cx="129.7" cy="81.4" r=".31"/>
<circle cx="131.1" cy="82.8" r=".31"/>
<circle cx="102.3" cy="195" r=".31"/>
<circle cx="109.1" cy="188.2" r=".31"/>
<circle cx="128.1" cy="188.2" r=".31"/>
<circle cx="134.9" cy="195" r=".31"/>
<circle cx="102.3" cy="206" r=".31"/>
<circle cx="109.1" cy="212.8" r=".31"/>
<circle cx="117" cy="201.6" r=".39"/>
<circle cx="120.2" cy="201.6" r=".39"/>
<circle cx="124" cy="209.2" r=".39"/>
<circle cx="128.1" cy="212.8" r=".31"/>
<circle cx="134.9" cy="206" r=".31"/>
<circle cx="138.1" cy="213.8" r=".94"/>
<circle cx="138.1" cy="213.8" r=".69"/>
<circle cx="138.1" cy="213.8" r=".6"/>
<circle cx="138.1" cy="213.8" r=".33"/>
<circle cx="138.1" cy="217" r=".16"/>
<circle cx="138.1" cy="215.2" r=".16"/>
<circle cx="138.1" cy="215.8" r=".16"/>
<circle cx="138.1" cy="211.8" r=".16"/>
<circle cx="138.1" cy="211.2" r=".16"/>
<circle cx="138.1" cy="216.4" r=".16"/>
<circle cx="138.1" cy="212.4" r=".16"/>
<circle cx="138.1" cy="210.6" r=".16"/>
</g>
<g fill="#000">
<circle cx="269.1" cy="50.7" r=".25"/>
<circle cx="269.9" cy="50.6" r=".25"/>
<circle cx="270.7" cy="50.6" r=".25"/>
<circle cx="271.5" cy="50.6" r=".25"/>
<circle cx="272.3" cy="50.6" r=".25"/>
<circle cx="273.1" cy="50.6" r=".25"/>
<circle cx="274.7" cy="50.5" r=".25"/>
<circle cx="275.5" cy="50.5" r=".25"/>
<circle cx="276.3" cy="50.5" r=".25"/>
<circle cx="278.7" cy="50.4" r=".25"/>
</g>
<!-- layer: BORDER -->
<g fill="none" stroke="#000" stroke-width=".25">
<path d="M20 10.1h390v276.9h-390zM65 5.1v5M115 5.1v5M165 5.1v5M215 5.1v10M265 5.1v5M315 5.1v5M365 5.1v5M15 52.9h5M410 52.9h5M15 100.7h5M410 100.7h5"/>
<path d="M15 148.6h10M405 148.6h10M15 196.4h5M410 196.4h5M15 244.2h5M410 244.2h5M65 287v5M115 287v5M165 287v5M215 282.1v9.9M265 287v5M315 287v5"/>
<path d="M365 287v5"/>
</g>
<!-- layer: TITLEBLOCK -->
<path d="M230 240.1h180v46.9h-180zM230 250h180M254 240.1v9.9M288 240.1v46.9M349 240.1v46.9M288 260.1h122M349 277.1h61M359 277.1v9.9M395 277.1v9.9" fill="none" stroke="#000" stroke-width=".36"/>
<!-- layer: FD_Dimensions -->
<g fill="none" stroke="#000" stroke-width=".25">
<path d="M104.2 36.1v21M107.7 38.2h18.1M129.2 36.1v21M151.9 26.7l2.4 2.5M156.8 31.6l4.8 4.8M158.3 30.1l-27.6 27.6M163.1 35l-27.6 27.5M164.1 38.9l8 8M119.8 45.3l4.9 11.4M126.1 59.9l.3 .6M109.6 64.9l2.8 2M115.3 69l2.9 2.1"/>
<path d="M121.1 73.1l12.3 8.8M127.7 63.7l1.4 3.2M136.1 64h21M155 67.5v10M136.1 81h21M80.5 157.1v4.9M84 159.2h69.1M156.6 157.1v4.9M161.1 166.5h21M180 170v61M131.7 190.1l-8.8 8.7M95.7 208.3h17.8"/>
<path d="M117 203.7v6.7M117 208.3h3.1M117.4 204.3l-2.5 2.5M120.1 203.7v6.7M120.4 201.3l-.5 .6M123.6 208.3h3.5M161.1 234.5h21"/>
</g>
<g fill="#000" stroke="#000" stroke-width=".25">
<path d="M104.2 38.2l3.5-.6v1.2zM125.8 37.6l3.4 .6-3.4 .6zM153.9 29.6l.9-.8 2 2.8zM161.6 36.4l2.9 2.1-.8 .8zM124.2 56.9l1.1-.4 .8 3.4zM112.8 66.5l2.5 2.5-3.2-1.6zM118.2 71.1l3.2 1.5-.7 1zM126.4 60.5l1.9 3-1.1 .4zM154.5 77.5h1.1l-.6 3.5zM155 64l.6 3.5h-1.1zM80.5 159.2l3.5-.5v1.1zM153.1 158.7l3.5 .5-3.5 .6z"/>
<path d="M180 166.5l.6 3.5h-1.1zM122.5 198.4l.8 .8-2.9 2.1zM113.5 207.7l3.5 .6-3.5 .6zM117 203.9l2.9-2-2.1 2.8zM120.1 208.3l3.5-.6v1.2zM179.5 231h1.1l-.6 3.5z"/>
</g>
<text font-size="7" x="289" y="270.6">Final_assembly</text>
<g font-size="4.9">
<text x="112.5" y="36.8">125</text>
<text x="168.5" y="41.2" transform="rotate(45 168.5 41.2)">34</text>
<text x="121.8" y="45.8" transform="rotate(67 121.8 45.8)">Ø3</text>
<text x="125.8" y="74.6" transform="rotate(36 125.8 74.6)">Ø18</text>
<text x="153.6" y="75.2" transform="rotate(-90 153.6 75.2)">85</text>
<text x="112.5" y="157.8">380.4</text>
<text x="125.2" y="194.4" transform="rotate(-45 125.2 194.4)">Ø4</text>
<text x="96.6" y="206.8">15.74</text>
<text x="178.6" y="208" transform="rotate(-90 178.6 208)">340.13</text>
<text x="289" y="248.5">Tanish Phopalkar 09-07-2023</text>
<text x="399.1" y="285.7">1/1</text>
</g>
<g font-size="3.5">
<text x="39" y="8.8">1</text>
<text x="89" y="8.8">2</text>
<text x="139" y="8.8">3</text>
<text x="189" y="8.8">4</text>
<text x="239" y="8.8">5</text>
<text x="289" y="8.8">6</text>
<text x="339" y="8.8">7</text>
<text x="389" y="8.8">8</text>
<text x="16.3" y="30.2">A</text>
<text x="411.3" y="30.2">A</text>
<text x="16.3" y="78">B</text>
<text x="411.3" y="78">B</text>
<text x="16.2" y="125.9">C</text>
<text x="411.2" y="125.9">C</text>
<text x="16.2" y="173.7">D</text>
<text x="411.2" y="173.7">D</text>
<text x="16.3" y="221.6">E</text>
<text x="411.3" y="221.6">E</text>
<text x="16.4" y="269.4">F</text>
<text x="411.4" y="269.4">F</text>
<text x="39" y="290.8">1</text>
<text x="89" y="290.8">2</text>
<text x="139" y="290.8">3</text>
<text x="189" y="290.8">4</text>
<text x="239" y="290.8">5</text>
<text x="289" y="290.8">6</text>
<text x="339" y="290.8">7</text>
<text x="389" y="290.8">8</text>
</g>
<g font-size="2.5">
<text x="231" y="242.9">Dept.</text>
<text x="255" y="242.9">Technical reference</text>
<text x="289" y="242.9">Created by</text>
<text x="350" y="242.9">Approved by</text>
<text x="289" y="252.8">Document type</text>
<text x="350" y="252.8">Document status</text>
<text x="289" y="262.9">Title</text>
<text x="350" y="262.9">DWG No.</text>
<text x="350" y="279.9">Rev.</text>
<text x="360" y="279.9">Date of issue</text>
<text x="396" y="279.9">Sheet</text>
</g>
</svg>
